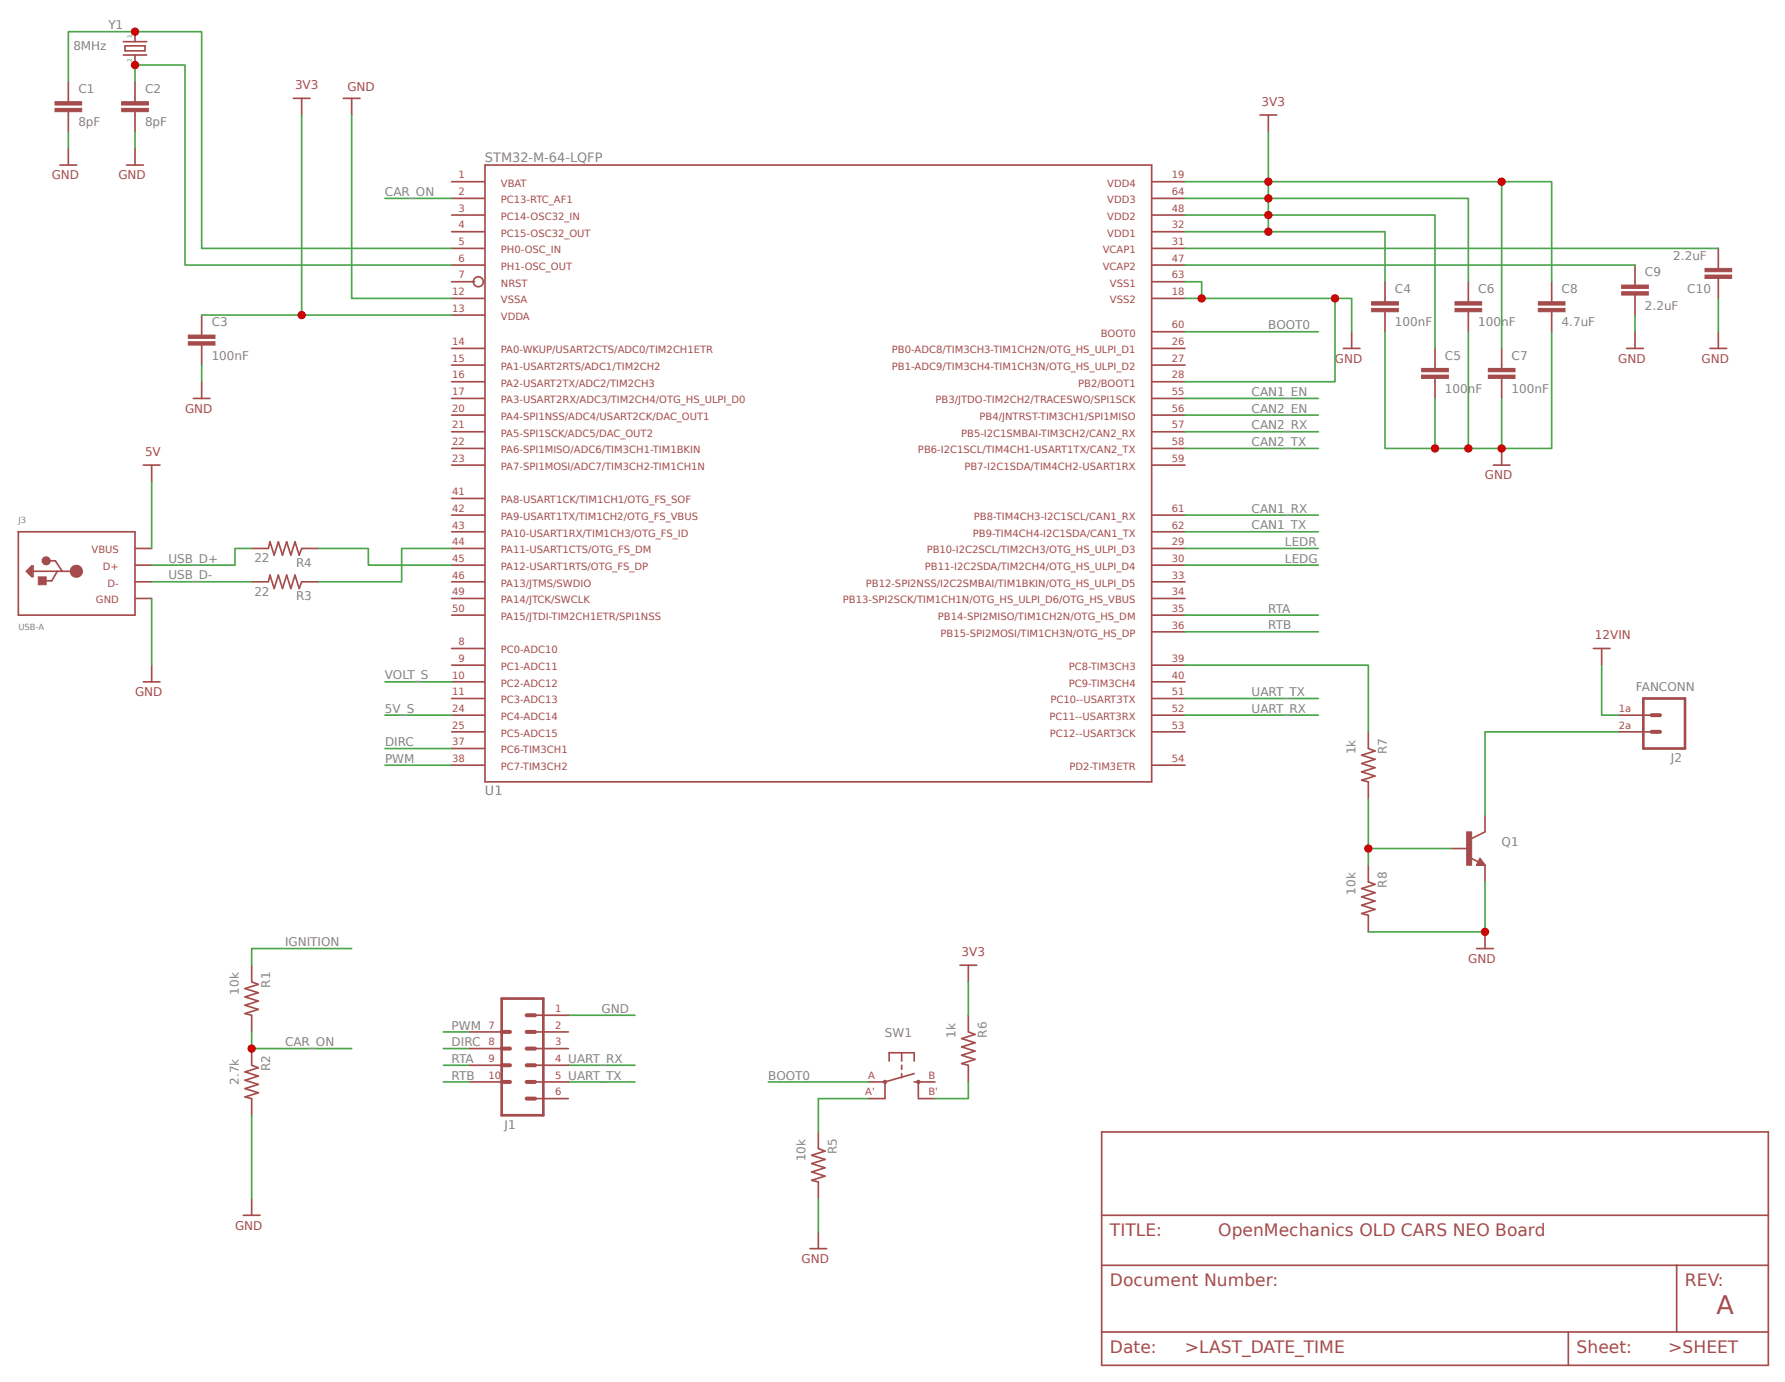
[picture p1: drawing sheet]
<svg xmlns="http://www.w3.org/2000/svg" width="283mm" height="219mm" viewBox="0 0 283 219" stroke-linecap="round" stroke-linejoin="round" font-family="sans-serif">
<g fill="none" stroke="#a54b4b" stroke-width=".26">
<path d="M10.8 13v2.6M10.8 15.6v.5M10.8 17.7v.6M10.8 18.3v2.6M19.6 8.7h3.7M19.6 6.6h3.7M19.8 7.3h3.2v.8h-3.2zM21.4 10.3h.1M21.4 5h.1M21.4 5v1.6M21.4 8.7v1.6M21.4 13v2.6"/>
<path d="M21.4 15.6v.5M21.4 17.7v.6M21.4 18.3v2.6M46.6 15.6h2.6M47.9 15.6v2.7M54.5 15.6h2.6M55.8 15.6v2.7M200 18.3h2.7M201.3 18.3v2.6M9.5 26.2h2.7M10.8 23.5v2.7M20.1 26.2h2.7"/>
<path d="M21.4 23.5v2.7M71.7 28.8h5.2M71.7 31.5h5.2M71.7 34.1h5.2M71.7 36.8h5.2M71.7 39.4h5.2M77 26.2h105.8v97.9h-105.8zM182.9 28.8h5.2M182.9 31.5h5.2M182.9 34.1h5.2M182.9 36.8h5.2M182.9 39.4h5.2"/>
<path d="M272.8 39.4v2.6M32 50v2.6M32 52.7v.5M32 54.8v.5M32 55.3v2.6M71.7 42.1h5.2M71.7 44.7h3.6M71.7 47.4h5.2M71.7 50h5.2M71.7 55.3h5.2M71.7 57.9h5.2M182.9 42.1h5.2"/>
<path d="M182.9 44.7h5.2M182.9 47.4h5.2M182.9 55.3h5.2M182.9 57.9h5.2M182.9 52.7h5.2M213.3 55.3h2.6M214.6 52.7v2.6M219.9 44.7v2.6M219.9 47.4v.5M219.9 49.5v.5M219.9 50v2.7M227.8 55.3v2.6"/>
<path d="M227.8 57.9v.6M233.1 44.7v2.6M233.1 47.4v.5M233.1 49.5v.5M233.1 50v2.7M238.4 55.3v2.6M238.4 57.9v.6M246.3 44.7v2.6M246.3 47.4v.5M246.3 49.5v.5M246.3 50v2.7M258.2 55.3h2.7"/>
<path d="M259.6 42.1v2.6M259.6 44.7v.5M259.6 46.8v.6M259.6 47.4v2.6M259.6 52.7v2.6M271.5 55.3h2.6M272.8 42.1v.5M272.8 44.2v.5M272.8 44.8v2.6M272.8 52.7v2.6M22.8 73.8h2.6M24.1 73.8v2.7"/>
<path d="M30.7 63.2h2.6M32 60.6v2.6M71.7 60.6h5.2M71.7 63.2h5.2M71.7 65.9h5.2M71.7 68.5h5.2M71.7 71.2h5.2M71.7 73.8h5.2M71.7 79.1h5.2M182.9 60.6h5.2M182.9 63.2h5.2M182.9 65.9h5.2"/>
<path d="M182.9 68.5h5.2M182.9 71.2h5.2M182.9 73.8h5.2M227.8 60.1v.5M227.8 60.6v2.6M237.1 73.8h2.6M238.4 60.1v.5M238.4 60.6v2.6M238.4 71.2v2.6M2.9 84.4h18.5v13.2h-18.5v-13.2M4.2 90.7l.8-.9h.2v1.7h-.2zM4.4 90.7l.4-.4v.8l-.2-.2v-.2"/>
<path d="M5 89.8v1.5M5.2 90.7h6.9M7.7 89h1.1l1.1 1.7M9.1 90.7l-.9 1.5h-1.2M21.5 87h2.6M21.5 89.7h2.6M21.5 92.3h2.6M21.5 95h2.6M40 87h2.6M40 92.3h2.6M42.6 87l.3-1 .6 2.1 .7-2.1 .6 2.1 .7-2.1 .7 2.1 .6-2.1 .7 2.1 .4-1.1M42.6 92.3l.3-1 .6 2.1 .7-2.1 .6 2.1 .7-2.1 .7 2.1 .6-2.1 .7 2.1 .4-1.1"/>
<path d="M47.9 87h2.6M47.9 92.3h2.6M71.7 87h5.2M71.7 89.7h5.2M71.7 92.3h5.2M71.7 95h5.2M71.7 97.6h5.2M71.7 81.8h5.2M71.7 84.4h5.2M182.9 87h5.2M182.9 89.7h5.2M182.9 92.3h5.2"/>
<path d="M182.9 95h5.2M182.9 97.6h5.2M182.9 81.8h5.2M182.9 84.4h5.2M22.8 108.2h2.6M24.1 105.6v2.6M71.7 102.9h5.2M71.7 105.6h5.2M71.7 108.2h5.2M71.7 110.9h5.2M71.7 113.5h5.2M71.7 116.2h5.2"/>
<path d="M71.7 118.8h5.2M182.9 100.3h5.2M182.9 105.6h5.2M182.9 108.2h5.2M182.9 110.9h5.2M182.9 113.5h5.2M182.9 116.2h5.2M217.2 118.8l1.1 .4-2.1 .7 2.1 .6-2.1 .7 2.1 .6-2.1 .7 2.1 .7-2.1 .6 1 .3M217.2 116.2v2.6M252.9 102.9h2.7M254.3 102.9v2.7M256.9 113.5h5.2"/>
<path d="M256.9 116.2h5.2M71.7 121.4h5.2M182.9 121.4h5.2M217.2 124.1v2.6M217.2 137.3v2.6M217.2 140l1.1 .4-2.1 .6 2.1 .7-2.1 .6 2.1 .7-2.1 .7 2.1 .6-2.1 .7 1 .3M230.5 134.7h2.6M233.4 136.2l1.3 .6M234.9 136.3l.8 1h-1.3zM234.9 136.8l.2 .3h-.4l.2-.6 .6 .7h-.8M235.7 129.4v2.6M235.7 137.4v2.6"/>
<path d="M235.7 132l-2.1 1.1M40 155.8l1 .4-2.1 .7 2.1 .7-2.1 .6 2.1 .7-2.1 .6 2.1 .7-2.1 .7 1.1 .2M40 153.2v2.6M152.4 153.2h2.6M153.7 153.2v2.6M217.2 145.3v2.6M234.4 150.5h2.7M235.7 147.9v2.6M40 161.2v2.6M40 166.4v2.6M40 174.4v2.6M40 169.1l1 .4-2.1 .6 2.1 .7-2.1 .6 2.1 .7-2.1 .7 2.1 .6-2.1 .7 1.1 .3"/>
<path d="M74.4 171.7h5.2M74.4 163.8h5.2M74.4 166.4h5.2M74.4 169.1h5.2M85 171.7h5.2M85 174.4h5.2M85 161.1h5.2M85 163.8h5.2M85 166.4h5.2M85 169.1h5.2M129.9 179.7v2.6M137.8 171.7h2.7"/>
<path d="M137.8 174.4h2.7M141.2 168.4v-1.3h3.9v1.3M143.1 167.1v1.3M143.1 169.1v.6M143.1 170.4v.7M145.1 171.7h.7v2.7M145.1 170.4l-4.6 1.3v2.7M145.8 171.7h2.6M145.8 174.4h2.6M153.7 163.8l1.1 .4-2.1 .6 2.1 .7-2.1 .7 2.1 .6-2.1 .7 2.1 .6-2.1 .7 1 .3M153.7 161.1v2.6M153.7 169.1v2.6"/>
<path d="M174.9 179.7h105.8v37h-105.8zM38.6 192.9h2.7M40 190.2v2.7M128.6 198.2h2.6M129.9 182.3l1.1 .4-2.1 .7 2.1 .6-2.1 .7 2.1 .6-2.1 .7 2.1 .7-2.1 .6 1 .3M129.9 187.6v2.6M129.9 195.5v2.7M174.9 192.9h105.8M174.9 200.8h105.8M174.9 211.4h105.8M249 211.4v5.3M266.2 200.8v10.6"/>
<circle cx="75.9" cy="44.7" r=".79"/>
</g>
<g fill="#a54b4b" stroke="#a54b4b" stroke-width=".16">
<path d="M257.4 46.3h4.3v.5h-4.3z"/>
<path d="M257.4 45.2h4.3v.6h-4.3z"/>
<path d="M8.7 17.2h4.3v.5h-4.3z"/>
<path d="M8.7 16.1h4.3v.6h-4.3z"/>
<path d="M19.3 17.2h4.2v.5h-4.2z"/>
<path d="M19.3 16.1h4.2v.6h-4.2z"/>
<path d="M217.8 48.9h4.2v.6h-4.2z"/>
<path d="M217.8 47.9h4.2v.5h-4.2z"/>
<path d="M231 48.9h4.2v.6h-4.2z"/>
<path d="M231 47.9h4.2v.5h-4.2z"/>
<path d="M225.7 59.5h4.2v.6h-4.2z"/>
<path d="M225.7 58.5h4.2v.5h-4.2z"/>
<path d="M236.3 59.5h4.2v.6h-4.2z"/>
<path d="M236.3 58.5h4.2v.5h-4.2z"/>
<path d="M244.2 48.9h4.2v.6h-4.2z"/>
<path d="M244.2 47.9h4.2v.5h-4.2z"/>
<path d="M29.9 54.2h4.2v.6h-4.2z"/>
<path d="M29.9 53.2h4.2v.5h-4.2z"/>
<path d="M270.7 42.6h4.2v.5h-4.2z"/>
<path d="M270.7 43.7h4.2v.5h-4.2z"/>
<path d="M6.1 91.6h1.2v1.2h-1.2z"/>
<path d="M232.8 132h.8v5.3h-.8z"/>
</g>
<path d="M260.9 110.9h6.6v7.9h-6.6zM79.6 158.5h6.7v18.5h-6.7zM140.4 171.8v-.1l.1-.1 .1 .2h-.1M145.7 171.8v-.1l.1-.1 .1 .2h-.1" fill="none" stroke="#a54b4b" stroke-width=".42"/>
<path d="M262.2 116.2h1.3M262.2 113.5h1.3M79.6 171.7h1.4M79.6 169.1h1.4M79.6 166.4h1.4M79.6 163.8h1.4M83.6 171.7h1.3M83.6 169.1h1.3M83.6 166.4h1.3M83.6 163.8h1.3M83.6 174.4h1.3M83.6 161.1h1.3" fill="none" stroke="#a54b4b" stroke-width=".63"/>
<path d="M7.5 89l-.1-.2h-.1l-.2 .1 .1 .2 .1 .1 .2-.1M12.6 90.7l-.1-.4-.2-.1h-.3l-.3 .1-.1 .3 .1 .4 .2 .1 .3 .1 .3-.1 .1-.3" fill="none" stroke="#a54b4b" stroke-width="1"/>
<g fill="none" stroke="#4ba54b" stroke-width=".26">
<path d="M10.8 13v-8h21.2v34.4h39.7M21.4 13v-2.7h8v31.8h42.3M47.9 18.3v31.7h23.8M55.8 18.3v29.1h15.9M10.8 20.9v2.6M21.4 20.9v2.6M61.1 31.5h10.6M188.1 31.5h13.2v-2.7h37.1v26.5M188.1 34.1h13.2v-2.6h31.8v13.2M188.1 36.8h13.2v-2.7h26.5v21.2M188.1 39.4h84.7M201.3 20.9v7.9h-13.2"/>
<path d="M201.3 36.8h18.6v7.9M238.4 28.8h7.9v15.9M32 57.9v2.7M32 50h15.9M188.1 47.4h26.5v5.3M188.1 44.7h2.7v2.7M188.1 42.1h71.5M188.1 52.7h21.2M211.9 47.4v13.2h-23.8M219.9 52.7v18.5h18.5v-8M233.1 52.7v18.5M246.3 52.7v18.5h-7.9"/>
<path d="M259.6 50v2.7M272.8 47.4v5.3M24.1 76.5v10.5M188.1 68.5h21.2M188.1 71.2h21.2M188.1 65.9h21.2M188.1 63.2h21.2M227.8 63.2v8M24.1 95v10.6M24.1 92.3h15.9M40 87h-2.7v2.7h-13.2M50.5 87h8v2.7h13.2"/>
<path d="M71.7 87h-7.9v5.3h-13.3M188.1 81.8h21.2M188.1 84.4h21.2M188.1 87h21.2M188.1 89.7h21.2M188.1 97.6h21.2M61.1 113.5h10.6M61.1 108.2h10.6M61.1 118.8h10.6M188.1 105.6h29.1v10.6M188.1 110.9h21.2M188.1 113.5h21.2"/>
<path d="M188.1 100.3h21.2M254.3 105.6v7.9h2.6M256.9 116.2h-21.2v13.2M61.1 121.4h10.6M217.2 126.7v8h13.3M217.2 134.7v2.6M235.7 140v7.9h-18.5M55.8 150.5h-15.8v2.7M153.7 155.8v5.3M40 163.8v2.6h15.8M40 177v13.2M70.4 171.7h3.9"/>
<path d="M70.4 169.1h3.9M70.4 163.8h3.9M70.4 166.4h3.9M90.2 161.1h10.6M90.2 171.7h10.6M90.2 169.1h10.6M122 171.7h15.8M137.8 174.4h-7.9v5.3M153.7 171.7v2.7h-5.3M129.9 190.2v5.3"/>
</g>
<g fill="#c00">
<circle cx="217.2" cy="134.7" r=".66"/>
<circle cx="40" cy="166.4" r=".66"/>
<circle cx="21.4" cy="10.3" r=".66"/>
<circle cx="21.4" cy="5" r=".66"/>
<circle cx="238.4" cy="28.8" r=".66"/>
<circle cx="201.3" cy="36.8" r=".66"/>
<circle cx="201.3" cy="34.1" r=".66"/>
<circle cx="201.3" cy="31.5" r=".66"/>
<circle cx="201.3" cy="28.8" r=".66"/>
<circle cx="47.9" cy="50" r=".66"/>
<circle cx="235.7" cy="147.9" r=".66"/>
<circle cx="238.4" cy="71.2" r=".66"/>
<circle cx="233.1" cy="71.2" r=".66"/>
<circle cx="227.8" cy="71.2" r=".66"/>
<circle cx="211.9" cy="47.4" r=".66"/>
<circle cx="190.8" cy="47.4" r=".66"/>
</g>
<text font-size="4.1" fill="#a54b4b" x="272.5" y="208.6">A</text>
<g font-size="2.7" fill="#a54b4b">
<text x="176.2" y="196.2">TITLE:</text>
<text x="193.4" y="196.2">OpenMechanics OLD CARS NEO Board</text>
<text x="176.2" y="204.1">Document Number:</text>
<text x="267.5" y="204.1">REV:</text>
<text x="176.2" y="214.7">Date:</text>
<text x="188.1" y="214.7">&gt;LAST_DATE_TIME</text>
<text x="250.3" y="214.7">Sheet:</text>
<text x="264.8" y="214.7">&gt;SHEET</text>
</g>
<g font-size="2" fill="#838383">
<text x="77" y="25.7">STM32-M-64-LQFP</text>
<text x="77" y="126.2">U1</text>
</g>
<g font-size="1.9" fill="#838383">
<text x="17.2" y="4.6">Y1</text>
<text x="11.6" y="8">8MHz</text>
<text x="12.4" y="14.8">C1</text>
<text x="23" y="14.8">C2</text>
<text x="12.4" y="20">8pF</text>
<text x="23" y="20">8pF</text>
<text x="61.1" y="31.1">CAR_ON</text>
<text x="265.6" y="41.2">2.2uF</text>
<text x="221.5" y="46.5">C4</text>
<text x="234.7" y="46.5">C6</text>
<text x="247.9" y="46.5">C8</text>
<text x="261.1" y="43.9">C9</text>
<text x="267.9" y="46.5">C10</text>
<text x="33.6" y="51.8">C3</text>
<text x="201.3" y="52.3">BOOT0</text>
<text x="221.5" y="51.8">100nF</text>
<text x="234.7" y="51.8">100nF</text>
<text x="247.9" y="51.8">4.7uF</text>
<text x="261.1" y="49.2">2.2uF</text>
<text x="33.6" y="57.1">100nF</text>
<text x="229.4" y="57.1">C5</text>
<text x="240" y="57.1">C7</text>
<text x="198.7" y="65.5">CAN2_EN</text>
<text x="198.7" y="62.9">CAN1_EN</text>
<text x="229.4" y="62.4">100nF</text>
<text x="240" y="62.4">100nF</text>
<text x="198.7" y="68.2">CAN2_RX</text>
<text x="198.7" y="70.8">CAN2_TX</text>
<text x="198.7" y="81.4">CAN1_RX</text>
<text x="26.7" y="89.3">USB_D+</text>
<text x="40.4" y="89.2">22</text>
<text x="198.7" y="84">CAN1_TX</text>
<text x="204" y="86.7">LEDR</text>
<text x="204" y="89.3">LEDG</text>
<text x="26.7" y="92">USB_D-</text>
<text x="40.4" y="94.5">22</text>
<text x="47" y="90">R4</text>
<text x="47" y="95.3">R3</text>
<text x="201.3" y="97.3">RTA</text>
<text x="201.3" y="99.9">RTB</text>
<text x="61.1" y="107.8">VOLT_S</text>
<text x="61.1" y="113.1">5V_S</text>
<text x="198.7" y="110.5">UART_TX</text>
<text x="198.7" y="113.1">UART_RX</text>
<text x="259.7" y="109.6">FANCONN</text>
<text x="61.1" y="118.4">DIRC</text>
<text x="215.2" y="119.7" transform="rotate(-90 215.2 119.7)">1k</text>
<text x="220.2" y="119.7" transform="rotate(-90 220.2 119.7)">R7</text>
<text x="61.1" y="121.1">PWM</text>
<text x="265.3" y="121">J2</text>
<text x="238.4" y="134.2">Q1</text>
<text x="215.2" y="142" transform="rotate(-90 215.2 142)">10k</text>
<text x="220.2" y="140.9" transform="rotate(-90 220.2 140.9)">R8</text>
<text x="45.2" y="150.2">IGNITION</text>
<text x="37.9" y="157.9" transform="rotate(-90 37.9 157.9)">10k</text>
<text x="42.9" y="156.7" transform="rotate(-90 42.9 156.7)">R1</text>
<text x="95.5" y="160.8">GND</text>
<text x="45.2" y="166.1">CAR_ON</text>
<text x="71.7" y="163.4">PWM</text>
<text x="71.7" y="166.1">DIRC</text>
<text x="140.5" y="164.6">SW1</text>
<text x="151.7" y="164.7" transform="rotate(-90 151.7 164.7)">1k</text>
<text x="156.7" y="164.7" transform="rotate(-90 156.7 164.7)">R6</text>
<text x="37.9" y="172.2" transform="rotate(-90 37.9 172.2)">2.7k</text>
<text x="42.9" y="170" transform="rotate(-90 42.9 170)">R2</text>
<text x="71.7" y="168.7">RTA</text>
<text x="71.7" y="171.3">RTB</text>
<text x="90.2" y="171.3">UART_TX</text>
<text x="90.2" y="168.7">UART_RX</text>
<text x="122" y="171.3">BOOT0</text>
<text x="80.1" y="179.2">J1</text>
<text x="127.9" y="184.3" transform="rotate(-90 127.9 184.3)">10k</text>
<text x="132.9" y="183.2" transform="rotate(-90 132.9 183.2)">R5</text>
</g>
<g font-size="1.9" fill="#a54b4b">
<text x="46.8" y="14.2">3V3</text>
<text x="55.1" y="14.4">GND</text>
<text x="200.3" y="16.8">3V3</text>
<text x="8.2" y="28.5">GND</text>
<text x="18.8" y="28.5">GND</text>
<text x="211.9" y="57.6">GND</text>
<text x="256.9" y="57.6">GND</text>
<text x="270.1" y="57.6">GND</text>
<text x="29.4" y="65.5">GND</text>
<text x="23" y="72.4">5V</text>
<text x="235.7" y="76.1">GND</text>
<text x="253.2" y="101.5">12VIN</text>
<text x="21.4" y="110.5">GND</text>
<text x="152.7" y="151.8">3V3</text>
<text x="233.1" y="152.8">GND</text>
<text x="37.3" y="195.2">GND</text>
<text x="127.3" y="200.4">GND</text>
</g>
<g font-size="1.6" fill="#a54b4b">
<text x="72.8" y="28.3">1</text>
<text x="79.5" y="29.6">VBAT</text>
<text x="175.8" y="29.6">VDD4</text>
<text x="186" y="28.3">19</text>
<text x="72.8" y="31">2</text>
<text x="72.8" y="33.6">3</text>
<text x="79.5" y="32.3">PC13-RTC_AF1</text>
<text x="79.5" y="34.9">PC14-OSC32_IN</text>
<text x="175.8" y="34.9">VDD2</text>
<text x="175.8" y="32.3">VDD3</text>
<text x="186" y="33.6">48</text>
<text x="186" y="31">64</text>
<text x="72.8" y="36.3">4</text>
<text x="72.8" y="38.9">5</text>
<text x="72.8" y="41.5">6</text>
<text x="79.5" y="37.6">PC15-OSC32_OUT</text>
<text x="79.5" y="40.2">PH0-OSC_IN</text>
<text x="175.1" y="40.2">VCAP1</text>
<text x="175.8" y="37.6">VDD1</text>
<text x="186" y="38.9">31</text>
<text x="186" y="36.3">32</text>
<text x="186" y="41.5">47</text>
<text x="71.8" y="46.8">12</text>
<text x="72.8" y="44.2">7</text>
<text x="79.5" y="42.9">PH1-OSC_OUT</text>
<text x="79.5" y="45.5">NRST</text>
<text x="175.1" y="42.9">VCAP2</text>
<text x="176.2" y="45.5">VSS1</text>
<text x="186" y="44.2">63</text>
<text x="186" y="46.8">18</text>
<text x="71.8" y="49.5">13</text>
<text x="79.5" y="48.1">VSSA</text>
<text x="79.5" y="50.8">VDDA</text>
<text x="174.8" y="53.4">BOOT0</text>
<text x="176.2" y="48.1">VSS2</text>
<text x="186" y="52.1">60</text>
<text x="71.8" y="54.8">14</text>
<text x="71.8" y="57.4">15</text>
<text x="79.5" y="56.1">PA0-WKUP/USART2CTS/ADC0/TIM2CH1ETR</text>
<text x="79.5" y="58.7">PA1-USART2RTS/ADC1/TIM2CH2</text>
<text x="141.6" y="56.1">PB0-ADC8/TIM3CH3-TIM1CH2N/OTG_HS_ULPI_D1</text>
<text x="141.6" y="58.7">PB1-ADC9/TIM3CH4-TIM1CH3N/OTG_HS_ULPI_D2</text>
<text x="186" y="54.8">26</text>
<text x="186" y="57.4">27</text>
<text x="71.8" y="60.1">16</text>
<text x="71.8" y="62.7">17</text>
<text x="71.8" y="65.4">20</text>
<text x="79.5" y="61.4">PA2-USART2TX/ADC2/TIM2CH3</text>
<text x="79.5" y="64">PA3-USART2RX/ADC3/TIM2CH4/OTG_HS_ULPI_D0</text>
<text x="148.5" y="64">PB3/JTDO-TIM2CH2/TRACESWO/SPI1SCK</text>
<text x="171.2" y="61.4">PB2/BOOT1</text>
<text x="186" y="60.1">28</text>
<text x="186" y="62.7">55</text>
<text x="186" y="65.4">56</text>
<text x="71.8" y="68">21</text>
<text x="71.8" y="70.7">22</text>
<text x="79.5" y="66.7">PA4-SPI1NSS/ADC4/USART2CK/DAC_OUT1</text>
<text x="79.5" y="69.3">PA5-SPI1SCK/ADC5/DAC_OUT2</text>
<text x="79.5" y="72">PA6-SPI1MISO/ADC6/TIM3CH1-TIM1BKIN</text>
<text x="145.7" y="72">PB6-I2C1SCL/TIM4CH1-USART1TX/CAN2_TX</text>
<text x="152.6" y="69.3">PB5-I2C1SMBAI-TIM3CH2/CAN2_RX</text>
<text x="155.5" y="66.7">PB4/JNTRST-TIM3CH1/SPI1MISO</text>
<text x="186" y="68">57</text>
<text x="186" y="70.7">58</text>
<text x="71.8" y="73.3">23</text>
<text x="79.5" y="74.6">PA7-SPI1MOSI/ADC7/TIM3CH2-TIM1CH1N</text>
<text x="153.1" y="74.6">PB7-I2C1SDA/TIM4CH2-USART1RX</text>
<text x="186" y="73.3">59</text>
<text x="71.8" y="78.6">41</text>
<text x="71.8" y="81.2">42</text>
<text x="71.8" y="83.9">43</text>
<text x="79.5" y="79.9">PA8-USART1CK/TIM1CH1/OTG_FS_SOF</text>
<text x="79.5" y="82.5">PA9-USART1TX/TIM1CH2/OTG_FS_VBUS</text>
<text x="154.6" y="82.5">PB8-TIM4CH3-I2C1SCL/CAN1_RX</text>
<text x="186" y="81.2">61</text>
<text x="186" y="83.9">62</text>
<text x="14.5" y="87.8">VBUS</text>
<text x="71.8" y="86.5">44</text>
<text x="71.8" y="89.2">45</text>
<text x="79.5" y="85.2">PA10-USART1RX/TIM1CH3/OTG_FS_ID</text>
<text x="79.5" y="87.8">PA11-USART1CTS/OTG_FS_DM</text>
<text x="147.1" y="87.8">PB10-I2C2SCL/TIM2CH3/OTG_HS_ULPI_D3</text>
<text x="154.4" y="85.2">PB9-TIM4CH4-I2C1SDA/CAN1_TX</text>
<text x="186" y="86.5">29</text>
<text x="186" y="89.2">30</text>
<text x="15.2" y="95.8">GND</text>
<text x="16.3" y="90.5">D+</text>
<text x="17.1" y="93.1">D-</text>
<text x="71.8" y="91.8">46</text>
<text x="71.8" y="94.5">49</text>
<text x="79.5" y="90.5">PA12-USART1RTS/OTG_FS_DP</text>
<text x="79.5" y="93.1">PA13/JTMS/SWDIO</text>
<text x="79.5" y="95.8">PA14/JTCK/SWCLK</text>
<text x="133.8" y="95.8">PB13-SPI2SCK/TIM1CH1N/OTG_HS_ULPI_D6/OTG_HS_VBUS</text>
<text x="137.4" y="93.1">PB12-SPI2NSS/I2C2SMBAI/TIM1BKIN/OTG_HS_ULPI_D5</text>
<text x="146.8" y="90.5">PB11-I2C2SDA/TIM2CH4/OTG_HS_ULPI_D4</text>
<text x="186" y="91.8">33</text>
<text x="186" y="94.5">34</text>
<text x="71.8" y="97.1">50</text>
<text x="79.5" y="98.4">PA15/JTDI-TIM2CH1ETR/SPI1NSS</text>
<text x="148.9" y="98.4">PB14-SPI2MISO/TIM1CH2N/OTG_HS_DM</text>
<text x="149.3" y="101.1">PB15-SPI2MOSI/TIM1CH3N/OTG_HS_DP</text>
<text x="186" y="97.1">35</text>
<text x="186" y="99.8">36</text>
<text x="71.8" y="107.7">10</text>
<text x="72.8" y="102.4">8</text>
<text x="72.8" y="105">9</text>
<text x="79.5" y="103.7">PC0-ADC10</text>
<text x="79.5" y="106.4">PC1-ADC11</text>
<text x="169.7" y="106.4">PC8-TIM3CH3</text>
<text x="186" y="105">39</text>
<text x="186" y="107.7">40</text>
<text x="71.8" y="110.3">11</text>
<text x="71.8" y="113">24</text>
<text x="79.5" y="109">PC2-ADC12</text>
<text x="79.5" y="111.6">PC3-ADC13</text>
<text x="166.8" y="111.6">PC10--USART3TX</text>
<text x="169.7" y="109">PC9-TIM3CH4</text>
<text x="186" y="110.3">51</text>
<text x="186" y="113">52</text>
<text x="257" y="113">1a</text>
<text x="71.8" y="115.6">25</text>
<text x="71.8" y="118.3">37</text>
<text x="79.5" y="114.3">PC4-ADC14</text>
<text x="79.5" y="116.9">PC5-ADC15</text>
<text x="79.5" y="119.6">PC6-TIM3CH1</text>
<text x="166.6" y="114.3">PC11--USART3RX</text>
<text x="166.7" y="116.9">PC12--USART3CK</text>
<text x="186" y="115.6">53</text>
<text x="257" y="115.6">2a</text>
<text x="71.8" y="120.9">38</text>
<text x="79.5" y="122.2">PC7-TIM3CH2</text>
<text x="169.8" y="122.2">PD2-TIM3ETR</text>
<text x="186" y="120.9">54</text>
<text x="88.1" y="160.6">1</text>
<text x="77.6" y="163.3">7</text>
<text x="77.6" y="165.9">8</text>
<text x="88.1" y="163.3">2</text>
<text x="88.1" y="165.9">3</text>
<text x="77.6" y="168.5">9</text>
<text x="77.6" y="171.2">10</text>
<text x="88.1" y="168.5">4</text>
<text x="88.1" y="171.2">5</text>
<text x="88.1" y="173.8">6</text>
<text x="137.4" y="173.8">A'</text>
<text x="137.8" y="171.2">A</text>
<text x="147.4" y="171.2">B</text>
<text x="147.4" y="173.8">B'</text>
</g>
<g font-size="1.3" fill="#838383">
<text x="2.9" y="83">J3</text>
<text x="2.9" y="100">USB-A</text>
</g>
<g font-size=".9" fill="#4ba54b">
<text x="20.9" y="6" transform="rotate(-90 20.9 6)">1</text>
<text x="20.9" y="9.8" transform="rotate(-90 20.9 9.8)">2</text>
</g>
</svg>
